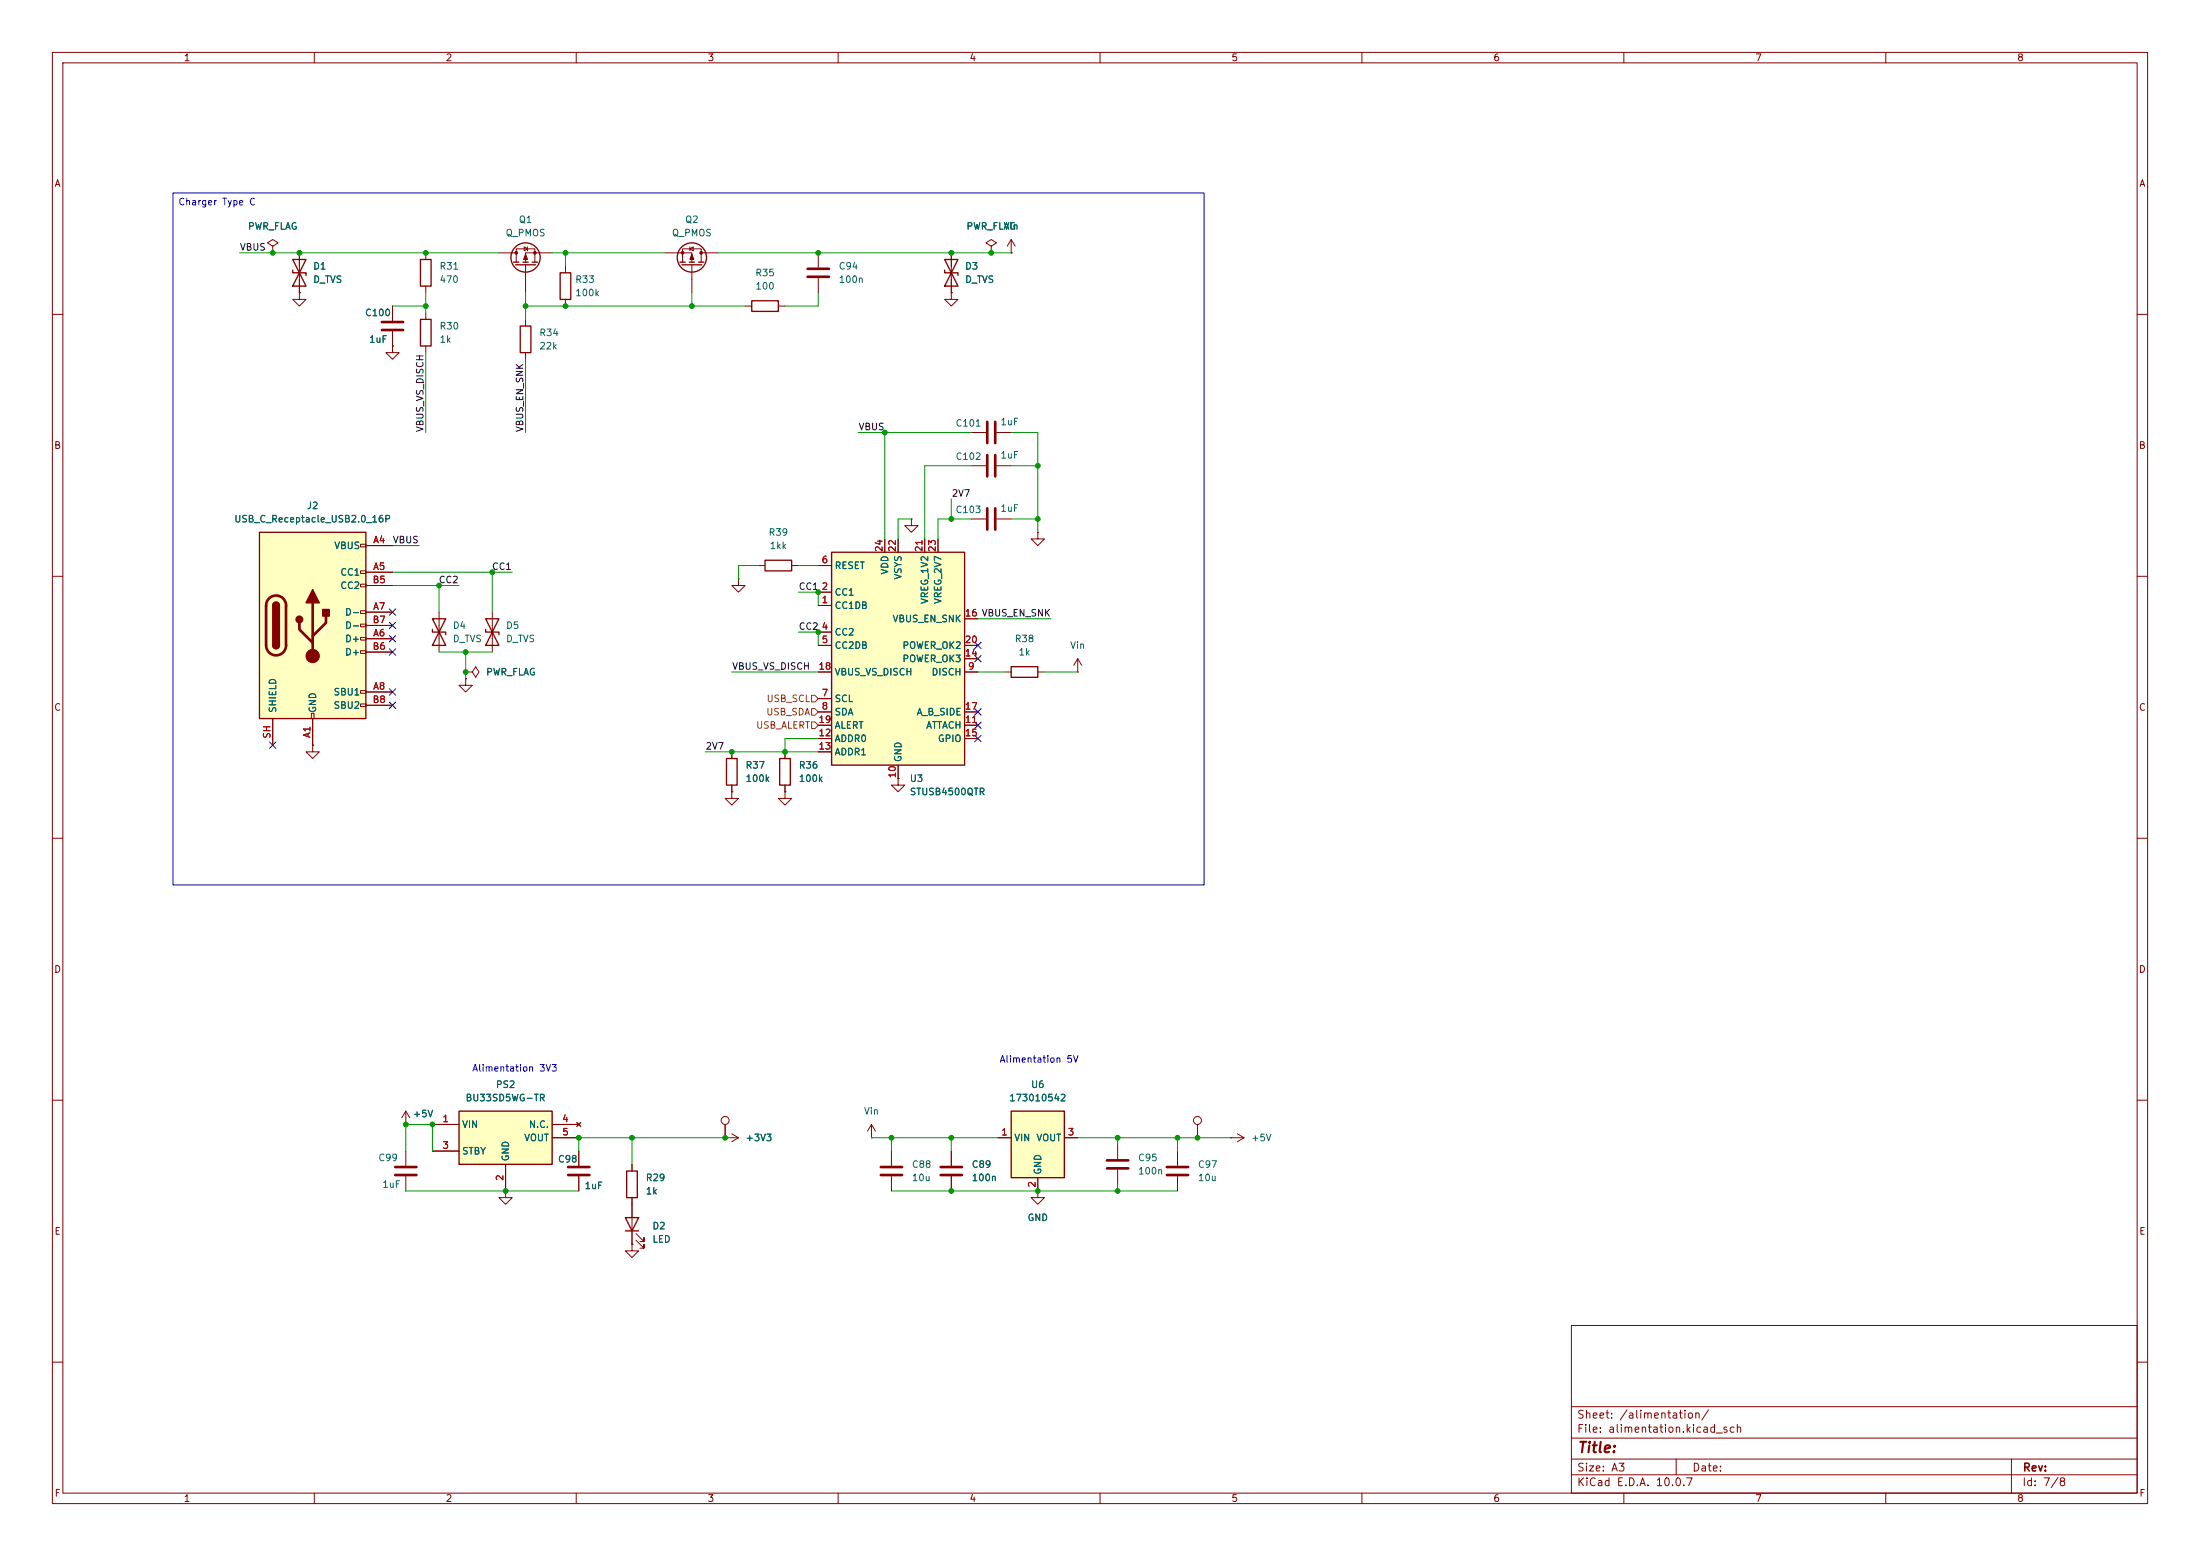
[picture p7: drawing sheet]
<svg xmlns="http://www.w3.org/2000/svg" width="420mm" height="297mm" viewBox="0 0 420 297" stroke-linecap="round" stroke-linejoin="round" font-family="sans-serif">
<g fill="none" stroke="#840000" stroke-width=".19">
<path d="M10 10h400v277h-400zM12 12h396v273h-396zM60 10v2M110 10v2M160 10v2M210 10v2M260 10v2M310 10v2M360 10v2M10 60h2M408 60h2M10 110h2"/>
<path d="M408 110h2M10 160h2M408 160h2M10 210h2M110.5 219.7v2.8M181.6 219.7v2.8M213.4 218.4v2.8M408 210h2M96.5 227.3v1.3h1.3l-1.3 1.3-1.3-1.3h1.3M96.5 227.3h.1M110.5 224.5v2.8M181.6 224.5v2.8"/>
<path d="M213.4 223.3v2.8M300 253h108v32h-108zM10 260h2M300 278.5h108M300 274.5h108M300 268.5h108M320 278.5v3M384 278.5v6.5M408 260h2M60 285v2M110 285v2M160 285v2"/>
<path d="M210 285v2M260 285v2M300 281.5h108M310 285v2M360 285v2"/>
</g>
<path d="M108.5 222.8h4M108.5 224.3h4M179.6 222.8h4M179.6 224.3h4M211.3 221.5h4.1M211.3 223h4.1" fill="none" stroke="#840000" stroke-width=".51"/>
<path d="M193 212.1h10.2v12.7h-10.2z" fill="#ffffc2"/>
<path d="M193 212.1h10.2v12.7h-10.2z" fill="none" stroke="#840000" stroke-width=".25"/>
<path d="M190.5 217.2h2.5M203.2 217.2h2.5M198.1 224.8v2.5" fill="none" stroke="#840000" stroke-width=".19"/>
<path d="M87.6 212.1h17.8v10.1h-17.8z" fill="#ffffc2"/>
<g fill="none" stroke="#840000" stroke-width=".25">
<path d="M55.9 49.5h2.5l-2.5 5.1h2.5zM55.9 51.6v.5h2.5v.5M80.3 49.5h2v5.1h-2zM98 50h1.1M98.4 50.5h3.8M99.8 50h1M101.6 50h1M180.3 49.5h2.6l-2.6 5.1h2.6zM180.3 51.6v.5h2.6v.5M80.3 61h2v5h-2zM99.3 62.2h2v5.1h-2zM82.5 118.1h2.6l-2.6 5.1h2.6z"/>
<path d="M92.7 118.1h2.5l-2.5 5.1h2.5zM82.5 120.1v.6h2.6v.5M92.7 120.1v.6h2.5v.5M138.7 144.8h2v5.1h-2zM148.8 144.8h2.1v5.1h-2.1zM87.6 212.1h17.8v10.1h-17.8zM119.4 232.4h2.5l-1.3 2.5zM119.4 234.9h2.5M119.6 223.5h2.1v5.1h-2.1z"/>
<circle cx="100.3" cy="49.1" r="2.79"/>
</g>
<g fill="none" stroke="#840000" stroke-width=".19">
<path d="M52.1 47l1-.6-1-.7-1 .7 1 .6v1.3M52.1 48.3h.1M57.1 55.9v1.3h1.3l-1.3 1.2-1.2-1.2h1.2M57.1 55.9h.1M57.1 48.3v7.6M74.9 58.4v2.8M81.3 48.3v1.2M81.3 54.6v1.3M81.3 59.7v1.3M95.2 48.3h3.4M98.6 50v-2.5h3.5v2.5M100.1 47.1l.6 .4-.6 .4z"/>
<path d="M100.3 50.5v5.4M100.7 47.1v.8M105.4 48.3h-5.1v1.7M181.6 48.3v7.6M189.2 47l1-.6-1-.7-1 .7 1 .6v1.3M189.2 48.3h.1M193 48.3h.1M193 45.7l-.7 1.3M193 45.7l.8 1.3M193 45.7v2.6M74.9 66v1.3h1.3l-1.3 1.3-1.2-1.3h1.2M74.9 66h.1"/>
<path d="M74.9 63.2v2.8M81.3 66v1.3M100.3 61v1.2M100.3 67.3v1.3M174 99.1v1.2h1.3l-1.3 1.3-1.3-1.3h1.3M174 99.1h.1M185.4 82.6h2.8M185.4 88.9h2.8M190.2 82.6h2.8M190.2 88.9h2.8M83.8 116.8v7.7M94 116.8v7.7"/>
<path d="M141 110.5v1.3h1.2l-1.2 1.2-1.3-1.2h1.3M141 110.5h.1M88.9 129.5v1.3h1.3l-1.3 1.3-1.3-1.3h1.3M88.9 129.5h.1M139.7 151.1v1.3h1.3l-1.3 1.3-1.3-1.3h1.3M139.7 151.1h.1M139.7 143.5v1.3M139.7 149.9v1.2M149.9 151.1v1.3h1.2l-1.2 1.3-1.3-1.3h1.3M149.9 151.1h.1M149.9 143.5v1.3M149.9 149.9v1.2"/>
<path d="M171.4 148.6v1.3h1.3l-1.3 1.2-1.2-1.2h1.2M171.4 148.6h.1M82.5 214.6h5.1M82.5 219.7h5.1M105.4 214.6h5.1M105.4 217.2h5.1M110.1 214.2l.8 .8M110.9 214.2l-.8 .8M170.2 219.7v2.8M224.8 219.7v2.8M228.6 214.6v2.6M234.9 217.2h.1"/>
<path d="M234.9 217.2h2.6M236.2 216.4l1.3 .8M237.5 217.2l-1.3 .7M96.5 222.2v5.1M120.6 237.5v1.3h1.3l-1.3 1.2-1.2-1.2h1.2M120.6 237.5h.1M120.6 222.2v1.3M120.6 228.6v8.9M121.4 236.7l1.5 1.6v-.8v.8h-.7M121.4 235.5l1.5 1.5v-.8v.8h-.7M170.2 224.5v2.8M198.1 227.3v1.3h1.3l-1.3 1.3-1.3-1.3h1.3"/>
<path d="M198.1 227.3h.1M224.8 224.5v2.8"/>
<circle cx="228.6" cy="213.9" r=".76"/>
</g>
<path d="M72.9 61.5h4.1M72.9 63h4.1M188.5 80.5v4.1M188.5 86.9v4M190 80.5v4.1M190 86.9v4M168.1 222.8h4.1M168.1 224.3h4.1M222.8 222.8h4M222.8 224.3h4" fill="none" stroke="#840000" stroke-width=".51"/>
<g fill="#840000" stroke="#840000" stroke-width=".19">
<path d="M100.3 48.5l.4 1h-.8z"/>
<circle cx="98.6" cy="48.3" r=".25"/>
<circle cx="102.1" cy="48.3" r=".25"/>
</g>
<path d="M49.5 101.6h20.3v35.6h-20.3z" fill="#ffffc2"/>
<g fill="none" stroke="#840000" stroke-width=".19">
<path d="M127 48.3h5.1v1.7M130.3 50v-2.5h3.6v2.5M131.7 47.5l.6-.4v.8zM131.7 47.1v.8M132.1 50.5v5.4M133.9 48.3h3.3M142.2 58.4h1.3M148.6 58.4h1.3M185.4 99.1h2.8M190.2 99.1h2.8M68.8 103.9h1v.5h-1zM68.8 109h1v.5h-1z"/>
<path d="M68.8 111.5h1v.5h-1zM68.8 116.6h1v.5h-1zM68.8 119.1h1v.5h-1zM69.8 104.1h5.1M69.8 109.2h5.1M69.8 116.8h5.1M69.8 111.8h5.1M69.8 119.4h5.1M198.1 101.6v1.3h1.3l-1.3 1.2-1.3-1.2h1.3M198.1 101.6h.1M52.1 137.2v5M59.4 136.1h.5v1.1h-.5z"/>
<path d="M59.7 137.2v5M68.8 121.7h1v.5h-1zM68.8 124.2h1v.5h-1zM68.8 131.8h1v.5h-1zM68.8 134.4h1v.5h-1zM69.8 121.9h5.1M69.8 132.1h5.1M69.8 124.5h5.1M69.8 134.6h5.1M88.9 128.3h1.3l.6-1 .6 1-.6 1-.6-1M88.9 128.3h.1M191.8 128.3h1.2"/>
<path d="M198.1 128.3h1.3M205.7 128.3h.1M205.7 125.7l-.7 1.3M205.7 125.7l.8 1.3M205.7 125.7v2.6M59.7 142.2v1.3h1.3l-1.3 1.3-1.3-1.3h1.3M59.7 142.2h.1"/>
</g>
<g fill="none" stroke="#840000" stroke-width=".25">
<path d="M129.8 50h1M130.2 50.5h3.8M131.6 50h1M133.3 50h1.1M143.5 57.4h5.1v2h-5.1zM49.5 101.6h20.3v35.6h-20.3zM52.1 115.6a.64 .64 0 0 1 .6-.7 .64 .64 0 0 1 .6 .7M52.1 123.2a.64 .64 0 0 0 .6 .6 .64 .64 0 0 0 .6-.6M193 127.3h5.1v2h-5.1z"/>
<circle cx="132.1" cy="49.1" r="2.79"/>
</g>
<path d="M188.5 97v4.1M190 97v4.1M51.4 114.2a1.9 1.9 0 0 1 2-.4 1.9 1.9 0 0 1 1.2 1.8v7.6a1.91 1.91 0 0 1-1.9 1.9 1.91 1.91 0 0 1-1.9-1.9v-7.8l.2-.6zM57.1 118.9v1.2l2.6 2.6M59.7 115.1v10.1M62.2 117.6v1.3l-2.5 2.5" fill="none" stroke="#840000" stroke-width=".51"/>
<g fill="#840000" stroke="#840000" stroke-width=".25">
<path d="M52.1 115.6h1.2v7.6h-1.2z"/>
<path d="M52.3 115.1a.64 .64 0 0 1 .6-.1 .64 .64 0 0 1 .4 .6h-1.2z"/>
<path d="M52.1 123.2h1.2a.64 .64 0 0 1-.6 .6 .64 .64 0 0 1-.6-.6z"/>
<path d="M59.7 112.5l1.3 2.6h-2.6z"/>
<path d="M61.6 116.3h1.3v1.3h-1.3z"/>
<circle cx="57.1" cy="118.2" r=".63"/>
</g>
<g fill="#840000" stroke="#840000" stroke-width=".19">
<path d="M132.1 48.5l.4 1h-.8z"/>
<circle cx="59.7" cy="125.2" r="1.27"/>
<circle cx="133.9" cy="48.3" r=".25"/>
<circle cx="130.3" cy="48.3" r=".25"/>
</g>
<path d="M158.7 105.4h25.4v40.7h-25.4z" fill="#ffffc2"/>
<path d="M106.9 52.1h2.1v5.1h-2.1zM146 106.9h5.1v2.1h-5.1zM158.7 105.4h25.4v40.7h-25.4z" fill="none" stroke="#840000" stroke-width=".25"/>
<g fill="none" stroke="#840000" stroke-width=".19">
<path d="M52.1 48.3h.1M57.1 55.9h.1M57.1 48.3v2.5M57.1 53.3v2.6M74.9 58.4v2.8M107.9 50.8v1.3M107.9 57.2v1.2M156.2 48.3v2.8M156.2 53.1v2.8M181.6 55.9v1.3h1.3l-1.3 1.2-1.3-1.2h1.3M181.6 55.9h.1M181.6 48.3v2.5"/>
<path d="M181.6 53.3v2.6M189.2 48.3h.1M193 48.3h.1M74.9 66h.1M74.9 63.2v2.8M69.8 104.1h5.1M69.8 109.2h5.1M69.8 116.8h5.1M69.8 111.8h5.1M69.8 119.4h5.1M144.8 108h1.2M151.1 108h1.3"/>
<path d="M156.2 115.6h2.5M156.2 113h2.5M156.2 108h2.5M168.9 102.9v2.5M171.4 102.9v2.5M176.5 102.9v2.5M179.1 102.9v2.5M184.1 118.1h2.6M52.1 137.2v5M59.7 137.2v5M69.8 121.9h5.1M69.8 132.1h5.1"/>
<path d="M69.8 124.5h5.1M69.8 134.6h5.1M88.9 129.5h.1M88.9 128.3h.1M156.2 120.7h2.5M156.2 123.2h2.5M156.2 133.4h2.5M156.2 135.9h2.5M156.2 128.3h2.5M156.2 138.4h2.5M184.1 123.2h2.6M184.1 135.9h2.6"/>
<path d="M184.1 128.3h2.6M184.1 138.4h2.6M184.1 125.7h2.6M59.7 142.2h.1M139.7 151.1h.1M139.7 143.5v1.3M139.7 149.9v1.2M149.9 151.1h.1M149.9 143.5v1.3M149.9 149.9v1.2M156.2 141h2.5M156.2 143.5h2.5"/>
<path d="M171.4 148.6h.1M171.4 146.1v2.5M184.1 141h2.6M77.5 214.6h.1M77.5 212.1l-.8 1.3M77.5 212.1l.7 1.3M77.5 212.1v2.5M77.5 219.7v2.8M82.5 214.6h5.1M82.5 219.7h5.1M105.4 217.2h5.1M105.4 214.6h5.1"/>
<path d="M110.1 214.2l.8 .8M110.5 219.7v2.8M110.9 214.2l-.8 .8M138.4 217.2h.1M138.4 217.2h2.6M138.4 214.6v2.6M139.7 216.4l1.3 .8M141 217.2l-1.3 .7M166.4 217.2h.1M166.4 214.6l-.8 1.3M166.4 214.6l.7 1.3M166.4 214.6v2.6"/>
<path d="M181.6 219.7v2.8M190.5 217.2h2.5M203.2 217.2h2.5M77.5 224.5v2.8M96.5 227.3h.1M96.5 222.2v5.1M110.5 224.5v2.8M120.6 237.5h.1M120.6 222.2v1.3M120.6 228.6v3.8M120.6 234.9v2.6M181.6 224.5v2.8"/>
<path d="M198.1 227.3h.1M198.1 224.8v2.5"/>
<circle cx="138.4" cy="213.9" r=".76"/>
</g>
<path d="M154.2 51.3h4M154.2 52.8h4M75.4 222.8h4.1M75.4 224.3h4.1" fill="none" stroke="#840000" stroke-width=".51"/>
<path d="M154.9 132.7h.7l.6 .7-.6 .6h-.7zM154.9 137.8h.7l.6 .6-.6 .7h-.7zM154.9 135.3h.7l.6 .6-.6 .6h-.7z" fill="none" stroke="#725600" stroke-width=".19"/>
<g fill="none" stroke="#009600" stroke-width=".19">
<path d="M45.7 48.3h49.5M74.9 58.4h6.4M81.3 55.9v3.8M100.3 58.4h41.9M100.3 55.9v5.1M105.4 48.3h21.6M107.9 48.3v2.5M132.1 55.9v2.5M137.2 48.3h55.8M156.2 55.9v2.5h-6.3M81.3 67.3v15.3M100.3 68.6v14"/>
<path d="M163.8 82.6h21.6M168.9 82.6v20.3M174 99.1h-2.6v3.8M181.6 95.3v3.8M185.4 99.1h-6.3v3.8M185.4 88.9h-8.9v14M193 99.1h5.1M193 82.6h5.1v19M193 88.9h5.1M74.9 111.8h12.7M74.9 109.2h22.9M74.9 104.1h5.1"/>
<path d="M83.8 111.8v5M94 109.2v7.6M144.8 108h-3.8v2.5M152.4 113h3.8v2.6M152.4 108h3.8M186.7 118.1h14M83.8 124.5h10.2M88.9 124.5v5M139.7 128.3h16.5M152.4 120.7h3.8v2.5M186.7 128.3h5.1M199.4 128.3h6.3"/>
<path d="M134.6 143.5h21.6M156.2 141h-6.3v2.5M77.5 219.7v-5.1h5v5.1M120.6 217.2v5M138.4 217.2h-27.9v2.5M166.4 217.2h24.1M170.2 217.2v2.5M181.6 217.2v2.5M205.7 217.2h29.2M213.4 217.2v1.2M224.8 217.2v2.5M77.5 227.3h33"/>
<path d="M170.2 227.3h54.6M213.4 226.1v1.2"/>
</g>
<g fill="none" stroke="#000084" stroke-width=".19">
<path d="M74.3 116.2l1.2 1.2M74.3 118.8l1.2 1.2M75.5 116.2l-1.2 1.2M75.5 118.8l-1.2 1.2M74.3 123.9l1.2 1.2M74.3 131.5l1.2 1.2M74.3 121.3l1.2 1.2M74.3 134l1.2 1.2M75.5 123.9l-1.2 1.2M75.5 131.5l-1.2 1.2M75.5 121.3l-1.2 1.2M75.5 134l-1.2 1.2"/>
<path d="M186.1 125.1l1.2 1.2M186.1 122.6l1.2 1.2M186.1 137.8l1.2 1.2M186.1 135.3l1.2 1.2M187.3 125.1l-1.2 1.2M187.3 122.6l-1.2 1.2M187.3 137.8l-1.2 1.2M187.3 135.3l-1.2 1.2M51.5 141.6l1.2 1.2M52.7 141.6l-1.2 1.2M186.1 140.4l1.2 1.2M187.3 140.4l-1.2 1.2"/>
</g>
<path d="M33 36.8h196.9v132.1h-196.9z" fill="none" stroke="#0000c2" stroke-width=".19"/>
<g fill="#009600" stroke="#009600" stroke-width=".19">
<circle cx="198.1" cy="227.3" r=".46"/>
<circle cx="228.6" cy="217.2" r=".46"/>
<circle cx="224.8" cy="217.2" r=".46"/>
<circle cx="213.4" cy="217.2" r=".46"/>
<circle cx="213.4" cy="227.3" r=".46"/>
<circle cx="181.6" cy="227.3" r=".46"/>
<circle cx="181.6" cy="217.2" r=".46"/>
<circle cx="100.3" cy="58.4" r=".46"/>
<circle cx="83.8" cy="111.8" r=".46"/>
<circle cx="88.9" cy="124.5" r=".46"/>
<circle cx="94" cy="109.2" r=".46"/>
<circle cx="156.2" cy="113" r=".46"/>
<circle cx="198.1" cy="99.1" r=".46"/>
<circle cx="198.1" cy="88.9" r=".46"/>
<circle cx="168.9" cy="82.6" r=".46"/>
<circle cx="181.6" cy="99.1" r=".46"/>
<circle cx="132.1" cy="58.4" r=".46"/>
<circle cx="88.9" cy="128.3" r=".46"/>
<circle cx="139.7" cy="143.5" r=".46"/>
<circle cx="156.2" cy="48.3" r=".46"/>
<circle cx="181.6" cy="48.3" r=".46"/>
<circle cx="189.2" cy="48.3" r=".46"/>
<circle cx="149.9" cy="143.5" r=".46"/>
<circle cx="156.2" cy="120.7" r=".46"/>
<circle cx="170.2" cy="217.2" r=".46"/>
<circle cx="138.4" cy="217.2" r=".46"/>
<circle cx="77.5" cy="214.6" r=".46"/>
<circle cx="82.5" cy="214.6" r=".46"/>
<circle cx="120.6" cy="217.2" r=".46"/>
<circle cx="110.5" cy="217.2" r=".46"/>
<circle cx="96.5" cy="227.3" r=".46"/>
<circle cx="107.9" cy="58.4" r=".46"/>
<circle cx="107.9" cy="48.3" r=".46"/>
<circle cx="81.3" cy="58.4" r=".46"/>
<circle cx="81.3" cy="48.3" r=".46"/>
<circle cx="52.1" cy="48.3" r=".46"/>
<circle cx="57.1" cy="48.3" r=".46"/>
</g>
<text font-size="2" fill="#840000" x="301" y="277.8">Title:</text>
<g font-size="1.5" fill="#840000">
<text x="300.9" y="273.8">File: alimentation.kicad_sch</text>
<text x="300.9" y="271.1">Sheet: /alimentation/</text>
<text x="300.9" y="281.2">Size: A3</text>
<text x="322.9" y="281.2">Date:</text>
<text x="386" y="281.2">Rev:</text>
<text x="300.9" y="284">KiCad E.D.A. 10.0.7</text>
<text x="385.9" y="284">Id: 7/8</text>
</g>
<g font-size="1.3" fill="#840000">
<text x="35" y="12">1</text>
<text x="85" y="12">2</text>
<text x="135" y="12">3</text>
<text x="185" y="12">4</text>
<text x="235" y="12">5</text>
<text x="285" y="12">6</text>
<text x="335" y="12">7</text>
<text x="385" y="12">8</text>
<text x="10.3" y="36">A</text>
<text x="408.3" y="36">A</text>
<text x="10.2" y="86">B</text>
<text x="408.2" y="86">B</text>
<text x="10.2" y="136">C</text>
<text x="408.2" y="136">C</text>
<text x="10.2" y="186">D</text>
<text x="408.2" y="186">D</text>
<text x="10.3" y="236">E</text>
<text x="408.3" y="236">E</text>
<text x="10.3" y="286">F</text>
<text x="35" y="287">1</text>
<text x="85" y="287">2</text>
<text x="135" y="287">3</text>
<text x="185" y="287">4</text>
<text x="235" y="287">5</text>
<text x="285" y="287">6</text>
<text x="335" y="287">7</text>
<text x="385" y="287">8</text>
<text x="408.3" y="286">F</text>
</g>
<g font-size="1.3" fill="#0000c2">
<text x="33.9" y="39.5">Charger Type C</text>
<text x="190.7" y="203.1">Alimentation 5V</text>
<text x="90" y="204.8">Alimentation 3V3</text>
</g>
<g font-size="1.3" fill="#006464">
<text x="47.2" y="44.1">PWR_FLAG</text>
<text x="96.4" y="45.4">Q_PMOS</text>
<text x="98.9" y="42.9">Q1</text>
<text x="128.2" y="45.4">Q_PMOS</text>
<text x="130.7" y="42.9">Q2</text>
<text x="184.4" y="44.1">PWR_FLAG</text>
<text x="191.5" y="44.1">Vin</text>
<text x="59.7" y="51.8">D1</text>
<text x="83.8" y="51.8">R31</text>
<text x="144.1" y="53">R35</text>
<text x="160" y="51.8">C94</text>
<text x="184.1" y="51.8">D3</text>
<text x="59.7" y="54.3">D_TVS</text>
<text x="83.8" y="54.3">470</text>
<text x="109.7" y="54.3">R33</text>
<text x="109.7" y="56.8">100k</text>
<text x="144.1" y="55.6">100</text>
<text x="160" y="54.3">100n</text>
<text x="184.1" y="54.3">D_TVS</text>
<text x="69.6" y="60.7">C100</text>
<text x="70.3" y="65.7">1uF</text>
<text x="83.8" y="63.2">R30</text>
<text x="83.8" y="65.7">1k</text>
<text x="102.9" y="64.5">R34</text>
<text x="102.9" y="67">22k</text>
<text x="182.3" y="81.7">C101</text>
<text x="190.9" y="81.5">1uF</text>
<text x="182.3" y="88.1">C102</text>
<text x="190.9" y="87.8">1uF</text>
<text x="44.6" y="100">USB_C_Receptacle_USB2.0_16P</text>
<text x="58.5" y="97.5">J2</text>
<text x="182.3" y="98.2">C103</text>
<text x="190.9" y="98">1uF</text>
<text x="63.7" y="105.1">VBUS</text>
<text x="146.6" y="102.6">R39</text>
<text x="146.8" y="105.1">1kk</text>
<text x="64.9" y="110.2">CC1</text>
<text x="64.9" y="112.7">CC2</text>
<text x="159.2" y="114">CC1</text>
<text x="159.2" y="108.9">RESET</text>
<text x="169.9" y="109.8" transform="rotate(-90 169.9 109.8)">VDD</text>
<text x="172.4" y="110.7" transform="rotate(-90 172.4 110.7)">VSYS</text>
<text x="65.8" y="117.8">D-</text>
<text x="159.2" y="116.5">CC1DB</text>
<text x="170.3" y="119.1">VBUS_EN_SNK</text>
<text x="177.5" y="115.4" transform="rotate(-90 177.5 115.4)">VREG_1V2</text>
<text x="180" y="115.4" transform="rotate(-90 180 115.4)">VREG_2V7</text>
<text x="65.8" y="122.9">D+</text>
<text x="65.8" y="125.4">D+</text>
<text x="65.8" y="120.3">D-</text>
<text x="86.3" y="120.3">D4</text>
<text x="86.3" y="122.9">D_TVS</text>
<text x="96.5" y="120.3">D5</text>
<text x="96.5" y="122.9">D_TVS</text>
<text x="159.2" y="121.6">CC2</text>
<text x="159.2" y="124.2">CC2DB</text>
<text x="172.2" y="124.2">POWER_OK2</text>
<text x="193.6" y="122.9">R38</text>
<text x="194.3" y="125.4">1k</text>
<text x="204.2" y="124.2">Vin</text>
<text x="92.7" y="129.2">PWR_FLAG</text>
<text x="159.2" y="129.2">VBUS_VS_DISCH</text>
<text x="172.2" y="126.7">POWER_OK3</text>
<text x="177.7" y="129.2">DISCH</text>
<text x="53" y="136.2" transform="rotate(-90 53 136.2)">SHIELD</text>
<text x="60.7" y="136.2" transform="rotate(-90 60.7 136.2)">GND</text>
<text x="63.6" y="133">SBU1</text>
<text x="63.6" y="135.6">SBU2</text>
<text x="159.2" y="134.3">SCL</text>
<text x="159.2" y="136.9">SDA</text>
<text x="174.9" y="136.9">A_B_SIDE</text>
<text x="159.2" y="141.9">ADDR0</text>
<text x="159.2" y="139.4">ALERT</text>
<text x="176.7" y="139.4">ATTACH</text>
<text x="178.9" y="141.9">GPIO</text>
<text x="142.2" y="147">R37</text>
<text x="142.2" y="149.6">100k</text>
<text x="152.4" y="147">R36</text>
<text x="152.4" y="149.6">100k</text>
<text x="159.2" y="144.5">ADDR1</text>
<text x="172.4" y="145.6" transform="rotate(-90 172.4 145.6)">GND</text>
<text x="173.6" y="149.6">U3</text>
<text x="173.6" y="152.1">STUSB4500QTR</text>
<text x="94.5" y="208">PS2</text>
<text x="196.7" y="208">U6</text>
<text x="78.7" y="213.6">+5V</text>
<text x="88.1" y="215.6">VIN</text>
<text x="88.8" y="210.5">BU33SD5WG-TR</text>
<text x="100.9" y="215.6">N.C.</text>
<text x="164.8" y="213.1">Vin</text>
<text x="192.6" y="210.5">173010542</text>
<text x="72.1" y="221.9">C99</text>
<text x="88.1" y="220.7">STBY</text>
<text x="97.5" y="221.8" transform="rotate(-90 97.5 221.8)">GND</text>
<text x="100" y="218.1">VOUT</text>
<text x="142.2" y="218.1">+3V3</text>
<text x="193.5" y="218.1">VIN</text>
<text x="197.7" y="218.1">VOUT</text>
<text x="217.2" y="221.9">C95</text>
<text x="238.7" y="218.1">+5V</text>
<text x="72.9" y="227">1uF</text>
<text x="106.4" y="222.2">C98</text>
<text x="111.5" y="227.3">1uF</text>
<text x="123.2" y="225.8">R29</text>
<text x="174" y="223.2">C88</text>
<text x="174" y="225.8">10u</text>
<text x="185.4" y="223.2">C89</text>
<text x="185.4" y="225.8">100n</text>
<text x="199.1" y="224.3" transform="rotate(-90 199.1 224.3)">GND</text>
<text x="217.2" y="224.5">100n</text>
<text x="228.6" y="223.2">C97</text>
<text x="228.6" y="225.8">10u</text>
<text x="123.2" y="228.3">1k</text>
<text x="196.1" y="233.4">GND</text>
<text x="124.4" y="235">D2</text>
<text x="124.4" y="237.5">LED</text>
</g>
<g font-size="1.3" fill="#0f0f0f">
<text x="45.7" y="48.1">VBUS</text>
<text x="81.2" y="82.6" transform="rotate(-90 81.2 82.6)">VBUS_VS_DISCH</text>
<text x="100.2" y="82.6" transform="rotate(-90 100.2 82.6)">VBUS_EN_SNK</text>
<text x="163.8" y="82.4">VBUS</text>
<text x="181.6" y="95.1">2V7</text>
<text x="74.9" y="104">VBUS</text>
<text x="83.7" y="111.6">CC2</text>
<text x="93.8" y="109.1">CC1</text>
<text x="152.4" y="112.9">CC1</text>
<text x="152.4" y="120.5">CC2</text>
<text x="139.7" y="128.1">VBUS_VS_DISCH</text>
<text x="134.6" y="143.4">2V7</text>
</g>
<g font-size="1.3" fill="#a90000">
<text x="71.1" y="104">A4</text>
<text x="156.7" y="107.8">6</text>
<text x="168.8" y="105.5" transform="rotate(-90 168.8 105.5)">24</text>
<text x="171.3" y="105.5" transform="rotate(-90 171.3 105.5)">22</text>
<text x="176.4" y="105.5" transform="rotate(-90 176.4 105.5)">21</text>
<text x="178.9" y="105.5" transform="rotate(-90 178.9 105.5)">23</text>
<text x="71" y="111.6">B5</text>
<text x="71.1" y="109.1">A5</text>
<text x="156.7" y="112.9">2</text>
<text x="71" y="119.2">B7</text>
<text x="71.1" y="116.7">A7</text>
<text x="156.7" y="115.4">1</text>
<text x="184.1" y="118">16 VBUS_EN_SNK</text>
<text x="184.1" y="118">16</text>
<text x="71" y="124.3">B6</text>
<text x="71.1" y="121.8">A6</text>
<text x="156.7" y="120.5">4</text>
<text x="156.7" y="123.1">5</text>
<text x="184.1" y="125.6">14</text>
<text x="184.1" y="123.1">20</text>
<text x="71.1" y="131.9">A8</text>
<text x="156.1" y="128.1">18</text>
<text x="184.7" y="128.1">9</text>
<text x="71" y="134.5">B8</text>
<text x="156.7" y="133.2">7</text>
<text x="156.7" y="135.8">8</text>
<text x="184.1" y="135.8">17</text>
<text x="51.9" y="141.1" transform="rotate(-90 51.9 141.1)">SH</text>
<text x="59.6" y="141" transform="rotate(-90 59.6 141)">A1</text>
<text x="156.1" y="140.8">12</text>
<text x="156.1" y="143.4">13</text>
<text x="156.1" y="138.3">19</text>
<text x="184.1" y="138.3">11</text>
<text x="184.1" y="140.8">15</text>
<text x="171.3" y="148.7" transform="rotate(-90 171.3 148.7)">10</text>
<text x="84.4" y="214.5">1</text>
<text x="107.2" y="214.5">4</text>
<text x="84.4" y="219.6">3</text>
<text x="107.2" y="217">5</text>
<text x="191" y="217">1</text>
<text x="203.7" y="217">3</text>
<text x="96.4" y="225.5" transform="rotate(-90 96.4 225.5)">2</text>
<text x="198" y="226.8" transform="rotate(-90 198 226.8)">2</text>
</g>
<g font-size="1.3" fill="#725600">
<text x="146.2" y="136.9">USB_SDA</text>
<text x="146.2" y="134.3">USB_SCL</text>
<text x="144.2" y="139.4">USB_ALERT</text>
</g>
</svg>
